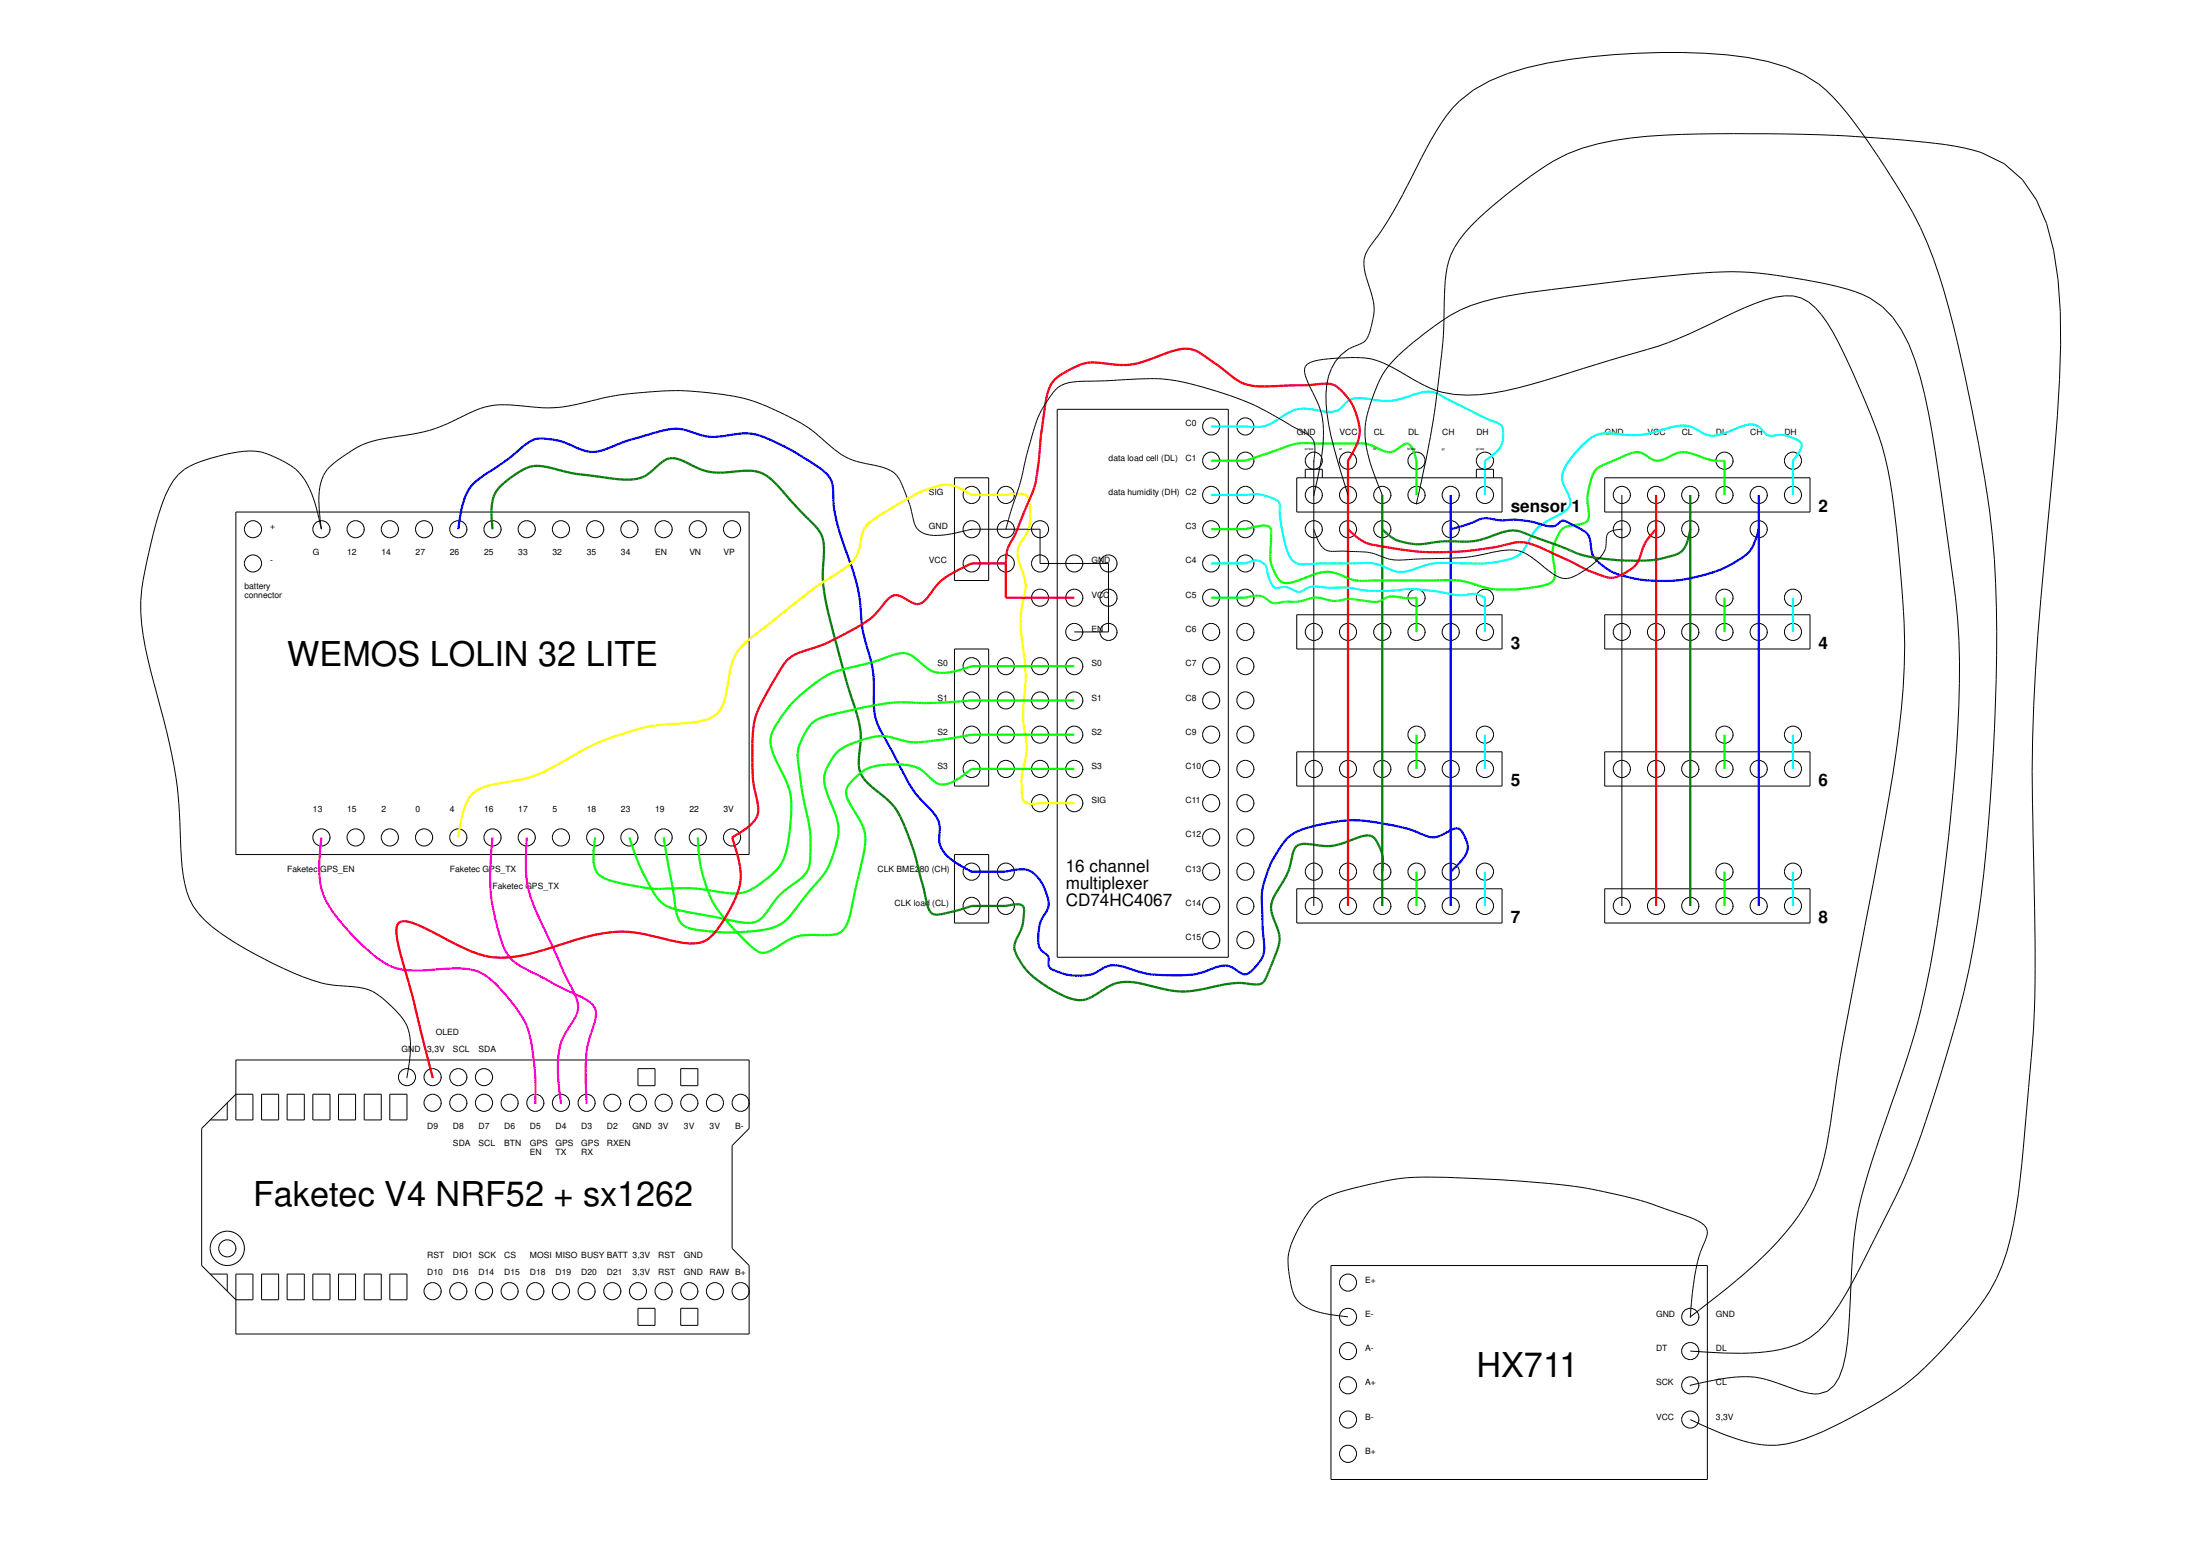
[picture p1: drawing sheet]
<svg xmlns="http://www.w3.org/2000/svg" width="841mm" height="594mm" viewBox="0 0 841 594" stroke-linecap="round" stroke-linejoin="round" font-family="sans-serif">
<g fill="none" stroke="#000" stroke-width=".38">
<path d="M689.4 28.4a81.8 81.8 0 0 0-29.2-7.4 274.6 274.6 0 0 0-68.7 3.1 79.1 79.1 0 0 0-28.2 10.3 51 51 0 0 0-16.2 19l-1.8 3.4a293.8 293.8 0 0 1-18 32.5l-1.2 1.6a15.7 15.7 0 0 0-4.7 9.9l.4 3.5 1.7 5.4a23.1 23.1 0 0 1 0 17.6 5.6 5.6 0 0 1-3.9 4.3 17.2 17.2 0 0 0-12.4 15.4 64 64 0 0 0 2.7 23.9l5.4 18.2M689.4 28.4a50.9 50.9 0 0 1 16.6 14.7 312.1 312.1 0 0 1 28.1 43.8 164.4 164.4 0 0 1 9.1 24.4M743.2 111.3a686.8 686.8 0 0 1 18.5 93.3 619 619 0 0 1-.2 92.2 539.1 539.1 0 0 1-8.7 73.1 575.1 575.1 0 0 1-23.9 78l-2 4.8M404.2 156.4h65.4v209.3h-65.4zM735.7 150.7a884.3 884.3 0 0 1 10.1 64.4 268.1 268.1 0 0 1 2.6 62.6l-1.1 16.7-1.5 16.7M735.8 150.7a87.6 87.6 0 0 0-8.9-24.6 32.1 32.1 0 0 0-20.8-15.7 211.3 211.3 0 0 0-44-6.6 389 389 0 0 0-38.6 3.1l-3.5 .4a562.1 562.1 0 0 0-44.9 6 61.7 61.7 0 0 0-30.7 14.3 77.5 77.5 0 0 0-14.7 13.7 61.1 61.1 0 0 0-7.8 21.6 49.9 49.9 0 0 0 4.9 22.1l1.6 4.1M466.3 162.9h.1M466.3 176h.1M479.3 162.9h.1M479.3 176h.1M502.2 176h.1M502.2 176v170.1"/>
<path d="M502.2 176a11.8 11.8 0 0 0-.5-8.4 27.3 27.3 0 0 0-8-4.9 117.1 117.1 0 0 0-50.8-18l-31 1.1a11.5 11.5 0 0 0-10.9 6.3 41.3 41.3 0 0 0-7.2 16.9l-2.3 8.8a170 170 0 0 1-5.6 19.4l-1.4 5M505.5 176h.1M518.6 176h.1M544.8 176h.1M570.9 176h.1M662.5 176h.1M688.7 176h.1M90.2 195.6h196.2v130.9h-196.2zM364.9 182.5h13.1v39.3h-13.1zM374.7 189.1h.1M387.8 189.1h.1M466.3 189.1h.1"/>
<path d="M479.3 189.1h.1M495.7 182.5h78.5v13.1h-78.5zM499 182.5v-3.2h6.5v3.2M502.2 189.1h.1M502.2 189.1a87.9 87.9 0 0 0 3.6-27.2 34.1 34.1 0 0 0-4.8-13.6l-.8-1.7a9.6 9.6 0 0 1-1.2-6.6 7 7 0 0 1 5.1-2.4 79.4 79.4 0 0 1 20.1-.5 79 79 0 0 1 18 9 36.6 36.6 0 0 0 23.4 4.7 148.6 148.6 0 0 0 29.7-6.9l24.8-7.6a158.6 158.6 0 0 0 38.5-14.8 104.5 104.5 0 0 1 20-8 15.4 15.4 0 0 1 17.7 6.7 129.6 129.6 0 0 1 13.8 26.4 164.1 164.1 0 0 1 11.6 32.6 503.6 503.6 0 0 1 6.4 67.2 383.2 383.2 0 0 1-7.4 66.2l-16.4 86.7-5.3 34.1M505.5 189.1h.1M515.3 189.1h.1M518.6 189.1h.1M531.7 189.1h.1M541.5 192.4h.1M541.5 192.4a388.7 388.7 0 0 0 10.5-69.3l.3-13.3a31.5 31.5 0 0 1 10.1-23.5 189.2 189.2 0 0 1 31.4-24.7 72.7 72.7 0 0 1 29.4-8.9 494.9 494.9 0 0 1 59.3-1.5 532.1 532.1 0 0 1 64.8 4.6 50.9 50.9 0 0 1 18.8 6.7l7 6.1 5.4 7.7 3.9 9a144.5 144.5 0 0 1 5.3 46.4 1136.8 1136.8 0 0 1-6.3 83.4M544.8 189.1a3.3 3.3 0 0 0-3.3-3.3 3.3 3.3 0 0 0-3.3 3.3 3.3 3.3 0 0 0 3.3 3.3"/>
<path d="M544.8 189.1a3.3 3.3 0 0 1-3.3 3.3M544.8 189.1h.1M557.9 189.1h.1M564.4 182.5v-3.2h6.5v3.2M570.9 189.1h.1M613.5 182.5h78.4v13.1h-78.4zM620 189.1v157M623.3 189.1h.1M636.4 189.1h.1M649.4 189.1h.1M662.5 189.1h.1M675.6 189.1h.1"/>
<path d="M688.7 189.1h.1M100 202.2h.1M100 215.3h.1M126.2 202.2h.1M139.2 202.2h.1M152.3 202.2h.1M165.4 202.2h.1M178.5 202.2h.1M191.6 202.2h.1M204.6 202.2h.1M217.7 202.2h.1M230.8 202.2h.1"/>
<path d="M243.9 202.2h.1M257 202.2h.1M270 202.2h.1M283.1 202.2h.1M371.4 202.2h.1M371.4 202.2h26.2v13.1h26.2v26.1h-13.1M371.4 202.2a46.7 46.7 0 0 1-16.1 2.2 6.7 6.7 0 0 1-6.2-6.2 67.8 67.8 0 0 0-5.3-15.1 9.2 9.2 0 0 0-6.3-4.5l-1.6-.5a42.5 42.5 0 0 1-14.3-4.5l-2.6-1.9a77.2 77.2 0 0 0-12.7-10 97.3 97.3 0 0 0-23.9-9.9 122.8 122.8 0 0 0-41.8-1.4 170.3 170.3 0 0 0-21.7 4.4 52.4 52.4 0 0 1-19.8 .2 31.5 31.5 0 0 0-21.7 3.8 62.5 62.5 0 0 1-25 7.9 41.6 41.6 0 0 0-17 4.9 38.8 38.8 0 0 0-11 8.7 22.5 22.5 0 0 0-2.4 14.5l.9 7.4a52.5 52.5 0 0 0-7.4-20.3 26.5 26.5 0 0 0-12.1-8 22.1 22.1 0 0 0-15-.8l-9.7 2.5a20.8 20.8 0 0 0-15.6 14 179.7 179.7 0 0 0-9.3 39.9 104.9 104.9 0 0 0 5 31.4 258.9 258.9 0 0 1 9.3 42.8l.6 10.2a138.5 138.5 0 0 0 1.9 23.6 25.7 25.7 0 0 0 10.3 16.4 150.8 150.8 0 0 0 42 21.6l4.9 .9 6.8 .5a18.9 18.9 0 0 1 14.1 6.6 24.2 24.2 0 0 1 7.4 9.8 40.2 40.2 0 0 1-.5 18.2M374.7 215.3h.1M374.7 202.2h.1M387.8 215.3h.1M387.8 202.2h.1M400.9 202.2h.1"/>
<path d="M400.9 215.3h.1M413.9 215.3h.1M427 215.3h.1M466.3 215.3h.1M466.3 202.2h.1M479.3 215.3h.1M479.3 202.2h.1M502.2 202.2a13.4 13.4 0 0 0 4.5 7.9 13.9 13.9 0 0 0 6.7 .4l4.7 .2a21 21 0 0 1 7.8 1.1 22.2 22.2 0 0 0 14.4 1.9l9.6-.3a73.3 73.3 0 0 0 20.7-2.4l3.2-.6a14.5 14.5 0 0 1 13.8 4.1l4.4 3.5a8.8 8.8 0 0 0 8.4 2.7 31.7 31.7 0 0 0 12.5-9.4 12.6 12.6 0 0 0 1.3-6.2 3.8 3.8 0 0 1 4.1-2.7l1.7-.2M505.5 202.2h.1M518.6 202.2h.1M531.7 202.2h.1M557.9 202.2h.1"/>
<path d="M620 202.2h.1M623.3 202.2h.1M636.4 202.2h.1M649.4 202.2h.1M675.6 202.2h.1M781.4 215.1a765.4 765.4 0 0 0-4.2 103.2 1173.4 1173.4 0 0 1 .5 68.8l-.7 11.3-3 34.5M400.9 228.3h.1M413.9 228.3h.1M427 228.3h.1M466.3 228.3h.1M479.3 228.3h.1M495.7 234.9h78.5v13h-78.5z"/>
<path d="M544.8 228.3h.1M570.9 228.3h.1M613.5 234.9h78.4v13h-78.4zM662.5 228.3h.1M688.7 228.3h.1M364.9 247.9h13.1v52.4h-13.1zM374.7 254.5h.1M387.8 254.5h.1M400.9 254.5h.1M413.9 254.5h.1M413.9 241.4h.1M427 241.4h.1"/>
<path d="M466.3 254.5h.1M466.3 241.4h.1M479.3 254.5h.1M479.3 241.4h.1M505.5 241.4h.1M518.6 241.4h.1M531.7 241.4h.1M544.8 241.4h.1M557.9 241.4h.1M570.9 241.4h.1M623.3 241.4h.1M636.4 241.4h.1"/>
<path d="M649.4 241.4h.1M662.5 241.4h.1M675.6 241.4h.1M688.7 241.4h.1M374.7 267.6h.1M387.8 267.6h.1M400.9 267.6h.1M413.9 267.6h.1M466.3 267.6h.1M479.3 267.6h.1M374.7 293.8h.1M374.7 280.7h.1"/>
<path d="M387.8 293.8h.1M387.8 280.7h.1M400.9 293.8h.1M400.9 280.7h.1M413.9 293.8h.1M413.9 280.7h.1M466.3 293.8h.1M466.3 280.7h.1M479.3 293.8h.1M479.3 280.7h.1M495.7 287.2h78.5v13.1h-78.5zM505.5 293.8h.1"/>
<path d="M518.6 293.8h.1M531.7 293.8h.1M544.8 280.7h.1M544.8 293.8h.1M557.9 293.8h.1M570.9 280.7h.1M570.9 293.8h.1M613.5 287.2h78.4v13.1h-78.4zM623.3 293.8h.1M636.4 293.8h.1M649.4 293.8h.1M662.5 280.7h.1"/>
<path d="M662.5 293.8h.1M675.6 293.8h.1M688.7 280.7h.1M688.7 293.8h.1M126.2 319.9h.1M139.2 319.9h.1M152.3 319.9h.1M165.4 319.9h.1M178.5 319.9h.1M191.6 319.9h.1M204.6 319.9h.1M217.7 319.9h.1"/>
<path d="M230.8 319.9h.1M243.9 319.9h.1M257 319.9h.1M270 319.9h.1M283.1 319.9h.1M400.9 306.8h.1M413.9 306.8h.1M466.3 319.9h.1M466.3 306.8h.1M479.3 319.9h.1M479.3 306.8h.1M745.8 311.2a544.2 544.2 0 0 1-12.5 78.7 797.1 797.1 0 0 1-16.3 49.3 146 146 0 0 0-9.1 44.5l-.5 11.8a197.5 197.5 0 0 1-1.8 22.2l-1.1 4.6-1.4 3.9a10.2 10.2 0 0 1-13.3 5.7 148.2 148.2 0 0 0-18.7-5.7 58.9 58.9 0 0 0-17.9 1.5l-7 1.6"/>
<path d="M364.9 326.5h13.1v26.1h-13.1zM374.7 333h.1M387.8 333h.1M466.3 333h.1M479.3 333h.1M495.7 339.6h78.5v13h-78.5zM505.5 333h.1M518.6 333h.1M528.4 333v13.1M531.7 333h.1M544.8 333h.1M554.6 333v13.1"/>
<path d="M557.9 333h.1M570.9 333h.1M613.5 339.6h78.4v13h-78.4zM662.5 333h.1M688.7 333h.1M374.7 346.1h.1M387.8 346.1h.1M466.3 359.2h.1M466.3 346.1h.1M479.3 359.2h.1M479.3 346.1h.1M505.5 346.1h.1"/>
<path d="M518.6 346.1h.1M531.7 346.1h.1M544.8 346.1h.1M557.9 346.1h.1M570.9 346.1h.1M623.3 346.1h.1M636.4 346.1h.1M649.4 346.1h.1M662.5 346.1h.1M675.6 346.1h.1M688.7 346.1h.1M90.2 405h196.2v26.1l-6.5 6.6v39.2l6.5 6.6v26.2h-196.2v-23h6.5v9.9h-6.5l-13.1-13.1v-52.4l13.1-13.1h6.5v9.9h-6.5z"/>
<path d="M100 418h6.5v9.9h-6.5zM109.8 418h6.5v9.9h-6.5zM119.6 418h6.6v9.9h-6.6zM129.4 418h6.5v9.9h-6.5zM139.2 418h6.6v9.9h-6.6zM149 418h6.6v9.9h-6.6zM155.6 411.5h.1M158.8 411.5h.1M168.7 411.5h.1M178.5 411.5h.1M188.3 411.5h.1M243.9 408.3h6.5v6.5h-6.5z"/>
<path d="M260.2 408.3h6.6v6.5h-6.6zM86.9 421.3v6.6h-6.6M168.7 421.3h.1M178.5 421.3h.1M188.3 421.3h.1M198.1 421.3h.1M207.9 421.3h.1M217.7 421.3h.1M227.5 421.3h.1M237.3 421.3h.1M247.1 421.3h.1M257 421.3h.1"/>
<path d="M266.8 421.3h.1M276.6 421.3h.1M286.4 421.3h.1M699.1 433.5a68.1 68.1 0 0 1-13.9 34.2 171.2 171.2 0 0 1-31.9 29.8l-7.1 5.6M774 432.9a241.7 241.7 0 0 1-6.8 45.4M726.9 452.7l-4.2 8.6a547 547 0 0 1-19.5 37 38.6 38.6 0 0 1-14.5 14.6 56.4 56.4 0 0 1-23 4.1l-6.4-.1-13.1-.7M90.2 476.9h.1M93.4 476.9h.1M767.2 478.3a75 75 0 0 1-17 28.7l-7 8M80.3 486.7h6.6v6.6M100 486.7h6.5v9.9h-6.5zM109.8 486.7h6.5v9.9h-6.5z"/>
<path d="M119.6 486.7h6.6v9.9h-6.6zM129.4 486.7h6.5v9.9h-6.5zM139.2 486.7h6.6v9.9h-6.6zM149 486.7h6.6v9.9h-6.6zM168.7 493.3h.1M178.5 493.3h.1M188.3 493.3h.1M198.1 493.3h.1M207.9 493.3h.1M217.7 493.3h.1M227.5 493.3h.1M237.3 493.3h.1"/>
<path d="M243.9 499.8h6.5v6.5h-6.5zM247.1 493.3h.1M257 493.3h.1M260.2 499.8h6.6v6.5h-6.6zM266.8 493.3h.1M276.6 493.3h.1M286.4 493.3h.1M508.8 483.5h143.9v81.7h-143.9zM518.6 490h.1M515.3 503.1a40.7 40.7 0 0 1-16.4-3.9 11 11 0 0 1-5.5-8.9 26.1 26.1 0 0 1 .2-14.9 54.4 54.4 0 0 1 8.6-14.8 31.5 31.5 0 0 1 15.1-6.6 103.9 103.9 0 0 1 35.5-4.2 469.1 469.1 0 0 1 54.1 4.2l8.2 1.7a143 143 0 0 1 24.9 7.3 31.9 31.9 0 0 1 11.5 5.1 5 5 0 0 1 .3 6.2 55.6 55.6 0 0 0-4.9 19.9l-.7 8.9M518.6 516.2h.1M518.6 503.1h.1"/>
<path d="M646.2 503.1h.1M649.4 503.1h.1M649.4 516.2h.1M743.2 515l-7.4 7.5-5.2 4.6M518.6 529.3h.1M646.2 529.3h.1M649.4 529.3h.1M730.6 527.1a178.6 178.6 0 0 1-40.7 22.6 37.5 37.5 0 0 1-27.8-.6l-4.6-1.7-11.3-5.1M518.6 555.4h.1M518.6 542.3h.1M649.4 542.3h.1"/>
<circle cx="463" cy="176" r="3.3"/>
<circle cx="463" cy="162.9" r="3.3"/>
<circle cx="476.1" cy="162.9" r="3.3"/>
<circle cx="476.1" cy="176" r="3.3"/>
<circle cx="502.2" cy="176" r="3.3"/>
<circle cx="515.3" cy="176" r="3.3"/>
<circle cx="541.5" cy="176" r="3.3"/>
<circle cx="567.7" cy="176" r="3.3"/>
<circle cx="659.2" cy="176" r="3.3"/>
<circle cx="685.4" cy="176" r="3.3"/>
<circle cx="371.4" cy="189.1" r="3.3"/>
<circle cx="384.5" cy="189.1" r="3.3"/>
<circle cx="463" cy="189.1" r="3.3"/>
<circle cx="476.1" cy="189.1" r="3.3"/>
<circle cx="502.2" cy="189.1" r="3.3"/>
<circle cx="515.3" cy="189.1" r="3.3"/>
<circle cx="528.4" cy="189.1" r="3.3"/>
<circle cx="554.6" cy="189.1" r="3.3"/>
<circle cx="567.7" cy="189.1" r="3.3"/>
<circle cx="620" cy="189.1" r="3.3"/>
<circle cx="633.1" cy="189.1" r="3.3"/>
<circle cx="646.2" cy="189.1" r="3.3"/>
<circle cx="659.2" cy="189.1" r="3.3"/>
<circle cx="672.3" cy="189.1" r="3.3"/>
<circle cx="685.4" cy="189.1" r="3.3"/>
<circle cx="96.7" cy="202.2" r="3.3"/>
<circle cx="96.7" cy="215.3" r="3.3"/>
<circle cx="122.9" cy="202.2" r="3.3"/>
<circle cx="136" cy="202.2" r="3.3"/>
<circle cx="149" cy="202.2" r="3.3"/>
<circle cx="162.1" cy="202.2" r="3.3"/>
<circle cx="175.2" cy="202.2" r="3.3"/>
<circle cx="188.3" cy="202.2" r="3.3"/>
<circle cx="201.4" cy="202.2" r="3.3"/>
<circle cx="214.5" cy="202.2" r="3.3"/>
<circle cx="227.5" cy="202.2" r="3.3"/>
<circle cx="240.6" cy="202.2" r="3.3"/>
<circle cx="253.7" cy="202.2" r="3.3"/>
<circle cx="266.8" cy="202.2" r="3.3"/>
<circle cx="279.9" cy="202.2" r="3.3"/>
<circle cx="371.4" cy="215.3" r="3.3"/>
<circle cx="371.4" cy="202.2" r="3.3"/>
<circle cx="384.5" cy="215.3" r="3.3"/>
<circle cx="384.5" cy="202.2" r="3.3"/>
<circle cx="397.6" cy="215.3" r="3.3"/>
<circle cx="397.6" cy="202.2" r="3.3"/>
<circle cx="410.7" cy="215.3" r="3.3"/>
<circle cx="423.8" cy="215.3" r="3.3"/>
<circle cx="463" cy="215.3" r="3.3"/>
<circle cx="463" cy="202.2" r="3.3"/>
<circle cx="476.1" cy="215.3" r="3.3"/>
<circle cx="476.1" cy="202.2" r="3.3"/>
<circle cx="502.2" cy="202.2" r="3.3"/>
<circle cx="515.3" cy="202.2" r="3.3"/>
<circle cx="528.4" cy="202.2" r="3.3"/>
<circle cx="554.6" cy="202.2" r="3.3"/>
<circle cx="620" cy="202.2" r="3.3"/>
<circle cx="633.1" cy="202.2" r="3.3"/>
<circle cx="646.2" cy="202.2" r="3.3"/>
<circle cx="672.3" cy="202.2" r="3.3"/>
<circle cx="397.6" cy="228.3" r="3.3"/>
<circle cx="410.7" cy="228.3" r="3.3"/>
<circle cx="423.8" cy="228.3" r="3.3"/>
<circle cx="463" cy="228.3" r="3.3"/>
<circle cx="476.1" cy="228.3" r="3.3"/>
<circle cx="541.5" cy="228.3" r="3.3"/>
<circle cx="567.7" cy="228.3" r="3.3"/>
<circle cx="659.2" cy="228.3" r="3.3"/>
<circle cx="685.4" cy="228.3" r="3.3"/>
<circle cx="371.4" cy="254.5" r="3.3"/>
<circle cx="384.5" cy="254.5" r="3.3"/>
<circle cx="397.6" cy="254.5" r="3.3"/>
<circle cx="410.7" cy="254.5" r="3.3"/>
<circle cx="410.7" cy="241.4" r="3.3"/>
<circle cx="423.8" cy="241.4" r="3.3"/>
<circle cx="463" cy="254.5" r="3.3"/>
<circle cx="463" cy="241.4" r="3.3"/>
<circle cx="476.1" cy="254.5" r="3.3"/>
<circle cx="476.1" cy="241.4" r="3.3"/>
<circle cx="502.2" cy="241.4" r="3.3"/>
<circle cx="515.3" cy="241.4" r="3.3"/>
<circle cx="528.4" cy="241.4" r="3.3"/>
<circle cx="541.5" cy="241.4" r="3.3"/>
<circle cx="554.6" cy="241.4" r="3.3"/>
<circle cx="567.7" cy="241.4" r="3.3"/>
<circle cx="620" cy="241.4" r="3.3"/>
<circle cx="633.1" cy="241.4" r="3.3"/>
<circle cx="646.2" cy="241.4" r="3.3"/>
<circle cx="659.2" cy="241.4" r="3.3"/>
<circle cx="672.3" cy="241.4" r="3.3"/>
<circle cx="685.4" cy="241.4" r="3.3"/>
<circle cx="371.4" cy="267.6" r="3.3"/>
<circle cx="384.5" cy="267.6" r="3.3"/>
<circle cx="397.6" cy="267.6" r="3.3"/>
<circle cx="410.7" cy="267.6" r="3.3"/>
<circle cx="463" cy="267.6" r="3.3"/>
<circle cx="476.1" cy="267.6" r="3.3"/>
<circle cx="371.4" cy="293.8" r="3.3"/>
<circle cx="371.4" cy="280.7" r="3.3"/>
<circle cx="384.5" cy="293.8" r="3.3"/>
<circle cx="384.5" cy="280.7" r="3.3"/>
<circle cx="397.6" cy="293.8" r="3.3"/>
<circle cx="397.6" cy="280.7" r="3.3"/>
<circle cx="410.7" cy="293.8" r="3.3"/>
<circle cx="410.7" cy="280.7" r="3.3"/>
<circle cx="463" cy="293.8" r="3.3"/>
<circle cx="463" cy="280.7" r="3.3"/>
<circle cx="476.1" cy="293.8" r="3.3"/>
<circle cx="476.1" cy="280.7" r="3.3"/>
<circle cx="502.2" cy="293.8" r="3.3"/>
<circle cx="515.3" cy="293.8" r="3.3"/>
<circle cx="528.4" cy="293.8" r="3.3"/>
<circle cx="541.5" cy="293.8" r="3.3"/>
<circle cx="541.5" cy="280.7" r="3.3"/>
<circle cx="554.6" cy="293.8" r="3.3"/>
<circle cx="567.7" cy="293.8" r="3.3"/>
<circle cx="567.7" cy="280.7" r="3.3"/>
<circle cx="620" cy="293.8" r="3.3"/>
<circle cx="633.1" cy="293.8" r="3.3"/>
<circle cx="646.2" cy="293.8" r="3.3"/>
<circle cx="659.2" cy="293.8" r="3.3"/>
<circle cx="659.2" cy="280.7" r="3.3"/>
<circle cx="672.3" cy="293.8" r="3.3"/>
<circle cx="685.4" cy="293.8" r="3.3"/>
<circle cx="685.4" cy="280.7" r="3.3"/>
<circle cx="122.9" cy="319.9" r="3.3"/>
<circle cx="136" cy="319.9" r="3.3"/>
<circle cx="149" cy="319.9" r="3.3"/>
<circle cx="162.1" cy="319.9" r="3.3"/>
<circle cx="175.2" cy="319.9" r="3.3"/>
<circle cx="188.3" cy="319.9" r="3.3"/>
<circle cx="201.4" cy="319.9" r="3.3"/>
<circle cx="214.4" cy="319.9" r="3.3"/>
<circle cx="227.5" cy="319.9" r="3.3"/>
<circle cx="240.6" cy="319.9" r="3.3"/>
<circle cx="253.7" cy="319.9" r="3.3"/>
<circle cx="266.8" cy="319.9" r="3.3"/>
<circle cx="279.8" cy="319.9" r="3.3"/>
<circle cx="397.6" cy="306.8" r="3.3"/>
<circle cx="410.7" cy="306.8" r="3.3"/>
<circle cx="463" cy="319.9" r="3.3"/>
<circle cx="463" cy="306.8" r="3.3"/>
<circle cx="476.1" cy="306.8" r="3.3"/>
<circle cx="476.1" cy="319.9" r="3.3"/>
<circle cx="371.4" cy="333" r="3.3"/>
<circle cx="384.5" cy="333" r="3.3"/>
<circle cx="463" cy="333" r="3.3"/>
<circle cx="476.1" cy="333" r="3.3"/>
<circle cx="502.2" cy="333" r="3.3"/>
<circle cx="515.3" cy="333" r="3.3"/>
<circle cx="528.4" cy="333" r="3.3"/>
<circle cx="541.5" cy="333" r="3.3"/>
<circle cx="554.6" cy="333" r="3.3"/>
<circle cx="567.7" cy="333" r="3.3"/>
<circle cx="659.2" cy="333" r="3.3"/>
<circle cx="685.4" cy="333" r="3.3"/>
<circle cx="371.4" cy="346.1" r="3.3"/>
<circle cx="384.5" cy="346.1" r="3.3"/>
<circle cx="463" cy="346.1" r="3.3"/>
<circle cx="463" cy="359.2" r="3.3"/>
<circle cx="476.1" cy="346.1" r="3.3"/>
<circle cx="476.1" cy="359.2" r="3.3"/>
<circle cx="502.2" cy="346.1" r="3.3"/>
<circle cx="515.3" cy="346.1" r="3.3"/>
<circle cx="528.4" cy="346.1" r="3.3"/>
<circle cx="541.5" cy="346.1" r="3.3"/>
<circle cx="554.6" cy="346.1" r="3.3"/>
<circle cx="567.7" cy="346.1" r="3.3"/>
<circle cx="620" cy="346.1" r="3.3"/>
<circle cx="633.1" cy="346.1" r="3.3"/>
<circle cx="646.2" cy="346.1" r="3.3"/>
<circle cx="659.2" cy="346.1" r="3.3"/>
<circle cx="672.3" cy="346.1" r="3.3"/>
<circle cx="685.4" cy="346.1" r="3.3"/>
<circle cx="155.6" cy="411.5" r="3.3"/>
<circle cx="165.4" cy="411.5" r="3.3"/>
<circle cx="175.2" cy="411.5" r="3.3"/>
<circle cx="185" cy="411.5" r="3.3"/>
<circle cx="165.4" cy="421.3" r="3.3"/>
<circle cx="175.2" cy="421.3" r="3.3"/>
<circle cx="185" cy="421.3" r="3.3"/>
<circle cx="194.8" cy="421.3" r="3.3"/>
<circle cx="204.6" cy="421.3" r="3.3"/>
<circle cx="214.4" cy="421.3" r="3.3"/>
<circle cx="224.2" cy="421.3" r="3.3"/>
<circle cx="234" cy="421.3" r="3.3"/>
<circle cx="243.9" cy="421.3" r="3.3"/>
<circle cx="253.7" cy="421.3" r="3.3"/>
<circle cx="263.5" cy="421.3" r="3.3"/>
<circle cx="273.3" cy="421.3" r="3.3"/>
<circle cx="283.1" cy="421.3" r="3.3"/>
<circle cx="86.9" cy="476.9" r="6.6"/>
<circle cx="86.9" cy="476.9" r="3.3"/>
<circle cx="165.4" cy="493.3" r="3.3"/>
<circle cx="175.2" cy="493.3" r="3.3"/>
<circle cx="185" cy="493.3" r="3.3"/>
<circle cx="194.8" cy="493.3" r="3.3"/>
<circle cx="204.6" cy="493.3" r="3.3"/>
<circle cx="214.4" cy="493.3" r="3.3"/>
<circle cx="224.2" cy="493.3" r="3.3"/>
<circle cx="234" cy="493.3" r="3.3"/>
<circle cx="243.9" cy="493.3" r="3.3"/>
<circle cx="253.7" cy="493.3" r="3.3"/>
<circle cx="263.5" cy="493.3" r="3.3"/>
<circle cx="273.3" cy="493.3" r="3.3"/>
<circle cx="283.1" cy="493.3" r="3.3"/>
<circle cx="515.3" cy="490" r="3.3"/>
<circle cx="515.3" cy="516.2" r="3.3"/>
<circle cx="515.3" cy="503.1" r="3.3"/>
<circle cx="646.2" cy="503.1" r="3.3"/>
<circle cx="646.2" cy="516.2" r="3.3"/>
<circle cx="515.3" cy="529.3" r="3.3"/>
<circle cx="646.2" cy="529.3" r="3.3"/>
<circle cx="515.3" cy="555.4" r="3.3"/>
<circle cx="515.3" cy="542.3" r="3.3"/>
<circle cx="646.2" cy="542.3" r="3.3"/>
</g>
<path d="M410.7 306.8l-14.4 .2a5.6 5.6 0 0 1-5-1l-.6-1.8-.2-3.8a30.7 30.7 0 0 1 1.6-11.1 32.8 32.8 0 0 0-.8-12.3l-.2-4.2 .3-4.9a56.9 56.9 0 0 0 .2-16.3l-1-7.7a43.8 43.8 0 0 1 1.4-18.3 17.9 17.9 0 0 0-2.1-9.9 8.6 8.6 0 0 1 .6-8.9 13.4 13.4 0 0 0 3.3-11l-.2-3.5a3.3 3.3 0 0 0-3.8-3.7l-5.3 .5h-13.1a17.9 17.9 0 0 0-10.1-4 59.6 59.6 0 0 0-21.7 9.8l-4.5 2.7a10.6 10.6 0 0 0-5.7 7.5l-.7 3.7a12.2 12.2 0 0 1-5.6 8.2 237 237 0 0 0-28.3 20.7 98.6 98.6 0 0 0-11.9 10 21.3 21.3 0 0 0-4.5 12.4l-.7 4.1a13 13 0 0 1-5 9.5 31.6 31.6 0 0 1-13.5 2.8 77.9 77.9 0 0 0-26.9 5.8l-8.1 3.5-9.1 5.2a53.8 53.8 0 0 1-24.3 8.3 17.3 17.3 0 0 0-10.9 4.8 31.8 31.8 0 0 0-4.5 14.3l-.2 1.5" fill="none" stroke="#ff0" stroke-width=".84" stroke-linecap="butt"/>
<path d="M633.1 189.1v157M384.5 215.3h-13.1l-1.9 .9a31.8 31.8 0 0 0-11.6 7.7l-2.2 2.9a8.4 8.4 0 0 1-4.6 4l-2.4-.5-3.3-2a4.2 4.2 0 0 0-6.4 1.1 30.5 30.5 0 0 1-11.3 10.2l-4.3 2.3a71.3 71.3 0 0 1-17.4 7.3 13.9 13.9 0 0 0-8.4 7.8 134 134 0 0 0-8.6 16.4l-.8 3.5a111.4 111.4 0 0 0-.3 21.1l.3 2.7a29.8 29.8 0 0 1 1.5 10.2 12.8 12.8 0 0 1-5.9 6.7l-3.9 2.3a54.4 54.4 0 0 1 3.3 13.7 25.5 25.5 0 0 1-4.5 14.4l-3.4 5.6a12.3 12.3 0 0 1-11.7 6.9l-5.1-.8-5.3-1.2a48.9 48.9 0 0 0-22.4-2 250.2 250.2 0 0 0-26.3 7.4 36.8 36.8 0 0 1-21.7 .5l-8.8-3.8-8.9-4.7a34.7 34.7 0 0 0-9.9-3.9 2.86 2.86 0 0 0-3.7 3.3l.1 1.9a227.2 227.2 0 0 0 6 23.3l7.8 31M384.5 215.3v13h26.2M384.5 215.3a15 15 0 0 1 3-10.1l5.1-12.3a35.3 35.3 0 0 0 4.1-14.1l1.4-13.4a112.2 112.2 0 0 1 2.7-16.2 12.7 12.7 0 0 1 7.4-7.6 17.6 17.6 0 0 1 12.9-2.9 34.5 34.5 0 0 0 13.8 .1l8.2-2.8a25.4 25.4 0 0 1 11.8-2.7 21.6 21.6 0 0 1 8.3 4.6l8.2 6.3a16.1 16.1 0 0 0 12 3.5l17.5-.6a28.4 28.4 0 0 1 8.4-.2 16.4 16.4 0 0 1 6.9 6.3 24.7 24.7 0 0 1 3.5 12.9 28.4 28.4 0 0 1-4.4 9.9v170.1M515.3 202.2a18.1 18.1 0 0 0 13.2 6.6l2.7 .5a109.3 109.3 0 0 0 38.6 0l4.5-.9a17.6 17.6 0 0 1 15.7 1.3l9.7 4.5a58 58 0 0 0 16 6.6 15.8 15.8 0 0 0 10.5-6.3l.4-.8a23 23 0 0 1 3.6-8.2l2.9-3.3" fill="none" stroke="#f00" stroke-width=".84" stroke-linecap="butt"/>
<path d="M463 176h13.1l13.9-4.8a23.7 23.7 0 0 1 13.7-1.7h12.8a15.3 15.3 0 0 1 11.1 2.2 5.5 5.5 0 0 0 7.2-.6l1.3-.9a2.13 2.13 0 0 1 3.6 .7l1.8 5.1v13.1M659.3 189.1v-13.1a24.9 24.9 0 0 1-12.1-2.6 10.2 10.2 0 0 0-10.1 1.6 5.8 5.8 0 0 1-7.6-.8 5.8 5.8 0 0 0-7-.7l-5.8 2.5a23.2 23.2 0 0 0-6.5 3.3 22.6 22.6 0 0 0-3.1 14.5l.2 1a4.8 4.8 0 0 1-.9 4.6l-2.3 .9a13.8 13.8 0 0 0-7 1.9 14.8 14.8 0 0 0-3 13.4l.3 2.4a4.3 4.3 0 0 1-4.1 5.6 54.8 54.8 0 0 1-22.7 .9l-2.1-.7a32.4 32.4 0 0 0-16.4-2.1l-25.7 .1a17.9 17.9 0 0 1-11.3-2.3l-1.6-.6a12.4 12.4 0 0 0-8.6 .7l-3.6 1.4a14.3 14.3 0 0 1-8 1.5l-1.1-.7-.8-.9a16.1 16.1 0 0 1-2.6-12.7l.1-3.4a2.81 2.81 0 0 0-3-4l-6.8 1.4h-13.1M463 228.3h13.1l1.1-.3a7.2 7.2 0 0 1 8.3 1.9l2.1 .6a33 33 0 0 1 9.1-.7l.6-.1a13.2 13.2 0 0 1 9-.8l3.4 .7 2.6-.2a12.8 12.8 0 0 1 5.6-.4l6.6 .9a7.4 7.4 0 0 0 5.6-1.6 13 13 0 0 1 7.1 .2l4.3-.2v13.1M659.3 228.3v13.1M410.7 254.5h-39.3a25.6 25.6 0 0 1-13.9 2.3 21.5 21.5 0 0 1-7.4-5.3 7.3 7.3 0 0 0-8.1-1.4l-1.1 .3a134.4 134.4 0 0 1-20.1 5.7 44.5 44.5 0 0 0-17.1 11.7 44.5 44.5 0 0 0-8.9 13.1 16.3 16.3 0 0 0 2.5 11l1 1.9a26.7 26.7 0 0 1 4.1 17.5 50.7 50.7 0 0 1-3.4 18.1 34.1 34.1 0 0 1-12.5 10.7 15.6 15.6 0 0 1-9.3 1 80 80 0 0 0-24.2-1.5 78.9 78.9 0 0 1-22-4.1 7.8 7.8 0 0 1-4.1-8.4l.6-7.2M410.7 267.6h-39.3a177.9 177.9 0 0 1-22 .9l-5.7-.2a153.1 153.1 0 0 0-29.9 5.9 12 12 0 0 0-6.5 6.7 14.3 14.3 0 0 0-2.2 10.5l2.2 14.8a56.2 56.2 0 0 1 2.1 24.4 9.3 9.3 0 0 1-4.5 6 34.6 34.6 0 0 0-12.3 12.6 7.7 7.7 0 0 1-8.5 3.3l-9.4-1.9a127.9 127.9 0 0 1-19.1-4.1 13.5 13.5 0 0 1-6.8-7.3 84.3 84.3 0 0 1-8.2-19.3M410.7 280.7h-39.3l-10 1.7a63.5 63.5 0 0 1-14.3 1l-3.1-.8a17.7 17.7 0 0 0-13.5-.2l-3 1a15.5 15.5 0 0 0-9.7 6.8 15.6 15.6 0 0 0-2.8 8.1 49.2 49.2 0 0 0 4.4 12.8 20.5 20.5 0 0 1-.6 14.6 31.9 31.9 0 0 1-9 14.3l-.6 .7a80.5 80.5 0 0 1-9.6 11.6 23.6 23.6 0 0 1-12.7 3.6 72.8 72.8 0 0 1-24.1-1.5 6.6 6.6 0 0 1-4.2-5.9l-4.9-28.6M410.7 293.8h-39.3a20.9 20.9 0 0 1-11 5.9 9 9 0 0 1-6-3.7 11.2 11.2 0 0 0-8.5-3.8 36.7 36.7 0 0 0-13.8 1.2 22.5 22.5 0 0 0-8.4 7.6 6.5 6.5 0 0 0 1 5.6l2.7 4.6a16.5 16.5 0 0 1 2.7 15.4l-3.3 14.1a67.6 67.6 0 0 1-3.3 13.1 6.8 6.8 0 0 1-6.9 3.5l-6.2-.1a18.4 18.4 0 0 0-12.8 4.3l-2.3 1.4a5.4 5.4 0 0 1-7.5-.7 81.3 81.3 0 0 1-15.8-18.5 55.6 55.6 0 0 1-5.2-23.8M541.5 280.7v13.1M659.3 280.7v13.1M541.5 333v13.1M659.3 333v13.1" fill="none" stroke="#0f0" stroke-width=".84" stroke-linecap="butt"/>
<path d="M554.6 189.1v157M672.3 189.1v157M175.2 202.2a32.4 32.4 0 0 1 5.1-16.7 48.8 48.8 0 0 1 9.6-7.1l6.5-4.8a21.3 21.3 0 0 1 9-6 29.5 29.5 0 0 1 15.2 3.5 12.7 12.7 0 0 0 12 .1 137 137 0 0 1 23.9-7.3 18.5 18.5 0 0 1 9.4 1.7 20.5 20.5 0 0 0 13.2 .6 21.5 21.5 0 0 1 15.8 2 108.7 108.7 0 0 1 20.4 12.1 9.7 9.7 0 0 1 3.3 8.6 41.9 41.9 0 0 0 2.7 15.4 150.5 150.5 0 0 1 7.2 23.8l.3 2.1a66.1 66.1 0 0 0 3.9 21.5l1.3 7v8.5a26.3 26.3 0 0 0 5 16.2l8.4 15.9a50.1 50.1 0 0 0 9 10.7 9.2 9.2 0 0 1 2.8 8.3 9.7 9.7 0 0 0 4.7 10.2l7.5 4.5h13.1l1-.2a12 12 0 0 1 9.2 .4 16.7 16.7 0 0 1 6.2 12.9l-1 2.4a12.2 12.2 0 0 0-2.9 7.7 10.9 10.9 0 0 0 .6 6.3l1.2 1.1a3.6 3.6 0 0 1 2 4.8 3.1 3.1 0 0 0 2.6 2.5 21.8 21.8 0 0 0 15 .9l1.2-.6a10.2 10.2 0 0 1 10.8-1.6 39.7 39.7 0 0 0 17.9 3 31.9 31.9 0 0 0 17-3.2 7.8 7.8 0 0 1 8.5 2 3.2 3.2 0 0 0 4.9-.7 13 13 0 0 0 4.6-8l-.6-7.9-.4-12a39.2 39.2 0 0 1 10.1-22.9 32.6 32.6 0 0 1 15.6-5.5 51.4 51.4 0 0 1 23.2 .7 60.6 60.6 0 0 1 15.2 4.6 9 9 0 0 0 6.9-1.8l1.6-.9a2.77 2.77 0 0 1 4.5 1.6 7.6 7.6 0 0 1 1.3 7.1 23.2 23.2 0 0 1-6.1 7.3M554.6 202.2l6.3-1.8 2.7-1.1a9.3 9.3 0 0 1 8.5-.7l1.3 .2a41.5 41.5 0 0 1 18.1 2.2 5 5 0 0 0 5.4-2 5.8 5.8 0 0 1 4.2 1.5l1.9 1a6.8 6.8 0 0 1 5.1 6.4l.2 1.9a9.2 9.2 0 0 0 5.1 6.9 31.9 31.9 0 0 0 15.2 4.9 58.9 58.9 0 0 0 33.9-6.4l3.1-1.8a13.9 13.9 0 0 0 6.3-9.6l.4-1.6" fill="none" stroke="#00f" stroke-width=".84" stroke-linecap="butt"/>
<path d="M528.4 189.1v157M646.2 189.1v157M188.3 202.2a26.9 26.9 0 0 1 .8-13.4 27.7 27.7 0 0 1 11-9.4 12.2 12.2 0 0 1 10.3-.7 83.1 83.1 0 0 0 18.9 3.5 34.3 34.3 0 0 0 16.3 .1 36.2 36.2 0 0 0 7.7-5.9 6.5 6.5 0 0 1 7.5-.5 31.4 31.4 0 0 0 13 4.7l8.2-.6a14.7 14.7 0 0 1 12.9 3.2l12.9 13.9a23.6 23.6 0 0 1 6.7 8.3 45.4 45.4 0 0 1 0 13 81.6 81.6 0 0 0 3.9 22.7l5.6 20.8a103.6 103.6 0 0 1 5 17.4v3.9a44.1 44.1 0 0 0-.5 10.5 12.2 12.2 0 0 0 4.9 7 36 36 0 0 1 10.1 10.1l1.8 3.7a165.3 165.3 0 0 1 8.5 28.3l.8 3.4a3.6 3.6 0 0 0 5.1 3.1l6.5-1.5 5.2-1.7h13.1a8.2 8.2 0 0 1 6.6 0 14.3 14.3 0 0 1-.2 7.4l-.5 1.6a18.1 18.1 0 0 0-2.6 7.4l.9 2.4a26.6 26.6 0 0 0 12 12.3l1.9 1.2a20 20 0 0 0 11.3 3.7 25.1 25.1 0 0 0 8.7-4.5 15 15 0 0 1 12.3-2.1 117.5 117.5 0 0 0 16.3 3.3 69.3 69.3 0 0 0 16.7-2.7 27.3 27.3 0 0 1 11.5 0 4 4 0 0 0 4.9-3.2l3.2-7.9a12.6 12.6 0 0 0 0-12.4l-.8-2.2a9.4 9.4 0 0 1 1.4-9.8 30.6 30.6 0 0 0 6.1-14.7 4.2 4.2 0 0 1 5.2-3.5l1.2 .1a23.3 23.3 0 0 0 17-2l1.4-.5a6.7 6.7 0 0 1 6.1-.1 15.5 15.5 0 0 1 3.3 13.1M528.4 202.2a15.6 15.6 0 0 0 11.2 5.5 42.3 42.3 0 0 0 11-.8l1.8-.1a60.3 60.3 0 0 0 13.1-.5l3-.9a28.3 28.3 0 0 1 10.3-2.8l3 .7 18.6 7a27.1 27.1 0 0 0 9.8 2.8 79.2 79.2 0 0 0 25.1 .3l1.6-.5a10.3 10.3 0 0 0 7-3.5l1.3-2.9 1-4.3" fill="none" stroke="#008000" stroke-width=".84" stroke-linecap="butt"/>
<path d="M463 162.9l16.1 .2a13.1 13.1 0 0 0 8-1.9l2.1-1.4a14.7 14.7 0 0 1 14.9-2.9l1.5 .2a8 8 0 0 0 7.1-1.2l.6-.7a7.5 7.5 0 0 1 8.5-3 27.9 27.9 0 0 0 16.8-.8 14.8 14.8 0 0 1 10-1.4l21 10.5a9.6 9.6 0 0 1 4.6 2.4 9.5 9.5 0 0 1-4.3 11.5l-2.3 1.6v13.1M463 189.1h13.1a16.3 16.3 0 0 1 12.8 2.8l.3 1.7a24.5 24.5 0 0 0 .9 8.8l1.6 6.9a9.3 9.3 0 0 0 4 6 16.2 16.2 0 0 0 7.1 0l14.3-.1a26.2 26.2 0 0 1 10.5 .7 18.4 18.4 0 0 0 8.4 2.6l3.3-.6a30.1 30.1 0 0 1 10.9-2.8l8.7 .1a47.5 47.5 0 0 0 20.9-2.6 14.9 14.9 0 0 0 5.3-7.1 14.9 14.9 0 0 1 8.2-7.4l2.7-1.4a7.6 7.6 0 0 0 4.4-4.3l-.4-2.3-1.6-3.4a8.1 8.1 0 0 1 .9-9.9 34.6 34.6 0 0 1 10.9-10.6 25.6 25.6 0 0 1 10.8-.1 32.4 32.4 0 0 0 15.5-2.2l1.6-.5a12.5 12.5 0 0 1 12.8 2l.6 .3a8.8 8.8 0 0 0 7.8-.2l3.5-1.4a15 15 0 0 1 8.2-1.8 11.3 11.3 0 0 1 3.9 3.4l1.2 .7 1.1 .1a12.8 12.8 0 0 1 11.2 2.5 4 4 0 0 1-1 4.4l-2 2.6v13.1M463 215.3h13.1a6.7 6.7 0 0 1 6.2-.6 4 4 0 0 1 2.2 4.2l.6 2a5.8 5.8 0 0 0 2.4 3.7h1.2a6.4 6.4 0 0 1 6.2 1.1 3.8 3.8 0 0 0 4.7-1l2.4-.6 6.1 .4a45.2 45.2 0 0 1 14.1 1.1l9.4 .1a53.5 53.5 0 0 1 19.8 .6l1 .2a19.2 19.2 0 0 0 10.8 .4l2.2 .4 2.2 1v13.1M685.4 228.3v13.1M567.6 280.7v13.1M685.4 280.7v13.1M567.6 333v13.1M685.4 333v13.1" fill="none" stroke="#0ff" stroke-width=".84" stroke-linecap="butt"/>
<path d="M122.9 319.9a55.2 55.2 0 0 0 0 19.7 37.1 37.1 0 0 0 8.8 14.3 66.9 66.9 0 0 0 17.3 15.1 25 25 0 0 0 12.6 1.8 71.4 71.4 0 0 1 19-.3 21.8 21.8 0 0 1 11.6 8.3 49.8 49.8 0 0 1 9.7 14.6 96.9 96.9 0 0 1 2.7 27.9M188.3 319.9a83.3 83.3 0 0 0 .6 29.3 45.2 45.2 0 0 0 5.9 16.5l1 1.1a92.6 92.6 0 0 0 14 7.9l4.2 2.4a71 71 0 0 1 11.9 6.1 6.2 6.2 0 0 1 1.5 7.2 48.6 48.6 0 0 0-3.5 16.2l.3 14.7M201.4 319.9a64.2 64.2 0 0 0 1 21.2 220.3 220.3 0 0 0 10.1 23.2l3.1 7.4 4.2 8.2a9.3 9.3 0 0 1-1.1 10.9 24.4 24.4 0 0 0-5.5 17.9l1.2 12.6" fill="none" stroke="#f0f" stroke-width=".84" stroke-linecap="butt"/>
<g font-size="13.1">
<text x="109.8" y="254.5">WEMOS LOLIN 32 LITE</text>
<text x="96.7" y="460.6">Faketec V4 NRF52 + sx1262</text>
<text x="564.4" y="526">HX711</text>
</g>
<g font-size="6.5">
<text x="577.5" y="195.7">sensor 1</text>
<text x="695.2" y="195.7">2</text>
<text x="577.5" y="248">3</text>
<text x="695.2" y="248">4</text>
<text x="577.5" y="300.3">5</text>
<text x="695.2" y="300.3">6</text>
<text x="407.4" y="333">16 channel</text>
<text x="407.4" y="339.6">multiplexer</text>
<text x="407.4" y="346.1">CD74HC4067</text>
<text x="577.5" y="352.7">7</text>
<text x="695.2" y="352.7">8</text>
</g>
<g font-size="3.3">
<text x="453.2" y="162.9">C0</text>
<text x="495.7" y="166.2">GND</text>
<text x="512.1" y="166.2">VCC</text>
<text x="525.1" y="166.2">CL</text>
<text x="538.3" y="166.2">DL</text>
<text x="551.3" y="166.2">CH</text>
<text x="564.4" y="166.2">DH</text>
<text x="613.5" y="166.2">GND</text>
<text x="629.8" y="166.2">VCC</text>
<text x="642.9" y="166.2">CL</text>
<text x="656" y="166.2">DL</text>
<text x="669.1" y="166.2">CH</text>
<text x="682.2" y="166.2">DH</text>
<text x="423.8" y="176">data load cell (DL)</text>
<text x="453.2" y="176">C1</text>
<text x="355.1" y="189.1">SIG</text>
<text x="423.8" y="189.1">data humidity (DH) C2</text>
<text x="103.3" y="202.2">+</text>
<text x="355.1" y="202.2">GND</text>
<text x="453.2" y="202.2">C3</text>
<text x="103.3" y="215.3">-</text>
<text x="119.6" y="212">G</text>
<text x="132.7" y="212">12</text>
<text x="145.8" y="212">14</text>
<text x="158.9" y="212">27</text>
<text x="172" y="212">26</text>
<text x="185" y="212">25</text>
<text x="198.1" y="212">33</text>
<text x="211.2" y="212">32</text>
<text x="224.3" y="212">35</text>
<text x="237.4" y="212">34</text>
<text x="250.4" y="212">EN</text>
<text x="263.5" y="212">VN</text>
<text x="276.6" y="212">VP</text>
<text x="355.1" y="215.3">VCC</text>
<text x="417.2" y="215.3">GND</text>
<text x="453.2" y="215.3">C4</text>
<text x="93.4" y="225.1">battery</text>
<text x="93.4" y="228.3">connector</text>
<text x="417.2" y="228.3">VCC</text>
<text x="453.2" y="228.3">C5</text>
<text x="417.2" y="241.4">EN</text>
<text x="453.2" y="241.4">C6</text>
<text x="358.4" y="254.5">S0</text>
<text x="417.2" y="254.5">S0</text>
<text x="453.2" y="254.5">C7</text>
<text x="358.4" y="267.6">S1</text>
<text x="417.2" y="267.6">S1</text>
<text x="453.2" y="267.6">C8</text>
<text x="358.4" y="280.7">S2</text>
<text x="417.2" y="280.7">S2</text>
<text x="453.2" y="280.7">C9</text>
<text x="358.4" y="293.8">S3</text>
<text x="417.2" y="293.8">S3</text>
<text x="453.2" y="293.8">C10</text>
<text x="119.6" y="310.1">13</text>
<text x="132.7" y="310.1">15</text>
<text x="145.8" y="310.1">2</text>
<text x="158.9" y="310.1">0</text>
<text x="172" y="310.1">4</text>
<text x="185" y="310.1">16</text>
<text x="198.1" y="310.1">17</text>
<text x="211.2" y="310.1">5</text>
<text x="224.3" y="310.1">18</text>
<text x="237.4" y="310.1">23</text>
<text x="250.4" y="310.1">19</text>
<text x="263.5" y="310.1">22</text>
<text x="276.6" y="310.1">3V</text>
<text x="417.2" y="306.9">SIG</text>
<text x="453.2" y="306.9">C11</text>
<text x="453.2" y="320">C12</text>
<text x="109.8" y="333">Faketec GPS_EN</text>
<text x="172" y="333">Faketec GPS_TX</text>
<text x="335.5" y="333">CLK BME280 (CH)</text>
<text x="453.2" y="333">C13</text>
<text x="188.3" y="339.6">Faketec GPS_TX</text>
<text x="342" y="346.1">CLK load (CL)</text>
<text x="453.2" y="346.1">C14</text>
<text x="453.2" y="359.2">C15</text>
<text x="166.6" y="395.4">OLED</text>
<text x="153.5" y="402">GND</text>
<text x="163.3" y="402">3,3V</text>
<text x="173.1" y="402">SCL</text>
<text x="183" y="402">SDA</text>
<text x="163.3" y="431.4">D9</text>
<text x="173.1" y="431.4">D8</text>
<text x="183" y="431.4">D7</text>
<text x="192.8" y="431.4">D6</text>
<text x="202.6" y="431.4">D5</text>
<text x="212.4" y="431.4">D4</text>
<text x="222.2" y="431.4">D3</text>
<text x="232" y="431.4">D2</text>
<text x="241.9" y="431.4">GND</text>
<text x="251.6" y="431.4">3V</text>
<text x="261.5" y="431.4">3V</text>
<text x="271.3" y="431.4">3V</text>
<text x="281.1" y="431.4">B-</text>
<text x="173.1" y="437.9">SDA</text>
<text x="183" y="437.9">SCL</text>
<text x="192.8" y="437.9">BTN</text>
<text x="202.6" y="437.9">GPS</text>
<text x="212.4" y="437.9">GPS</text>
<text x="222.2" y="437.9">GPS</text>
<text x="232" y="437.9">RXEN</text>
<text x="202.6" y="441.2">EN</text>
<text x="212.4" y="441.2">TX</text>
<text x="222.2" y="441.2">RX</text>
<text x="163.3" y="480.4">RST</text>
<text x="173.1" y="480.4">DIO1 SCK</text>
<text x="192.8" y="480.4">CS</text>
<text x="202.6" y="480.4">MOSI MISO BUSY BATT 3,3V</text>
<text x="251.6" y="480.4">RST</text>
<text x="261.5" y="480.4">GND</text>
<text x="163.3" y="487">D10</text>
<text x="173.1" y="487">D16</text>
<text x="183" y="487">D14</text>
<text x="192.8" y="487">D15</text>
<text x="202.6" y="487">D18</text>
<text x="212.4" y="487">D19</text>
<text x="222.2" y="487">D20</text>
<text x="232" y="487">D21</text>
<text x="241.9" y="487">3,3V</text>
<text x="251.6" y="487">RST</text>
<text x="261.5" y="487">GND</text>
<text x="271.3" y="487">RAW</text>
<text x="281.1" y="487">B+</text>
<text x="521.9" y="490.1">E+</text>
<text x="521.9" y="503.1">E-</text>
<text x="633.1" y="503.1">GND</text>
<text x="656" y="503.1">GND</text>
<text x="521.9" y="516.2">A-</text>
<text x="633.1" y="516.2">DT</text>
<text x="656" y="516.2">DL</text>
<text x="521.9" y="529.3">A+</text>
<text x="633.1" y="529.3">SCK</text>
<text x="656" y="529.3">CL</text>
<text x="521.9" y="542.4">B-</text>
<text x="633.1" y="542.4">VCC</text>
<text x="656" y="542.4">3,3V</text>
<text x="521.9" y="555.5">B+</text>
</g>
<g font-size="1.3">
<text x="498.9" y="172">or/we</text>
<text x="511.9" y="172">or</text>
<text x="525" y="172">bl</text>
<text x="538.1" y="172">bl/we</text>
<text x="551.2" y="172">gr</text>
<text x="564.3" y="172">gr/we</text>
</g>
</svg>
